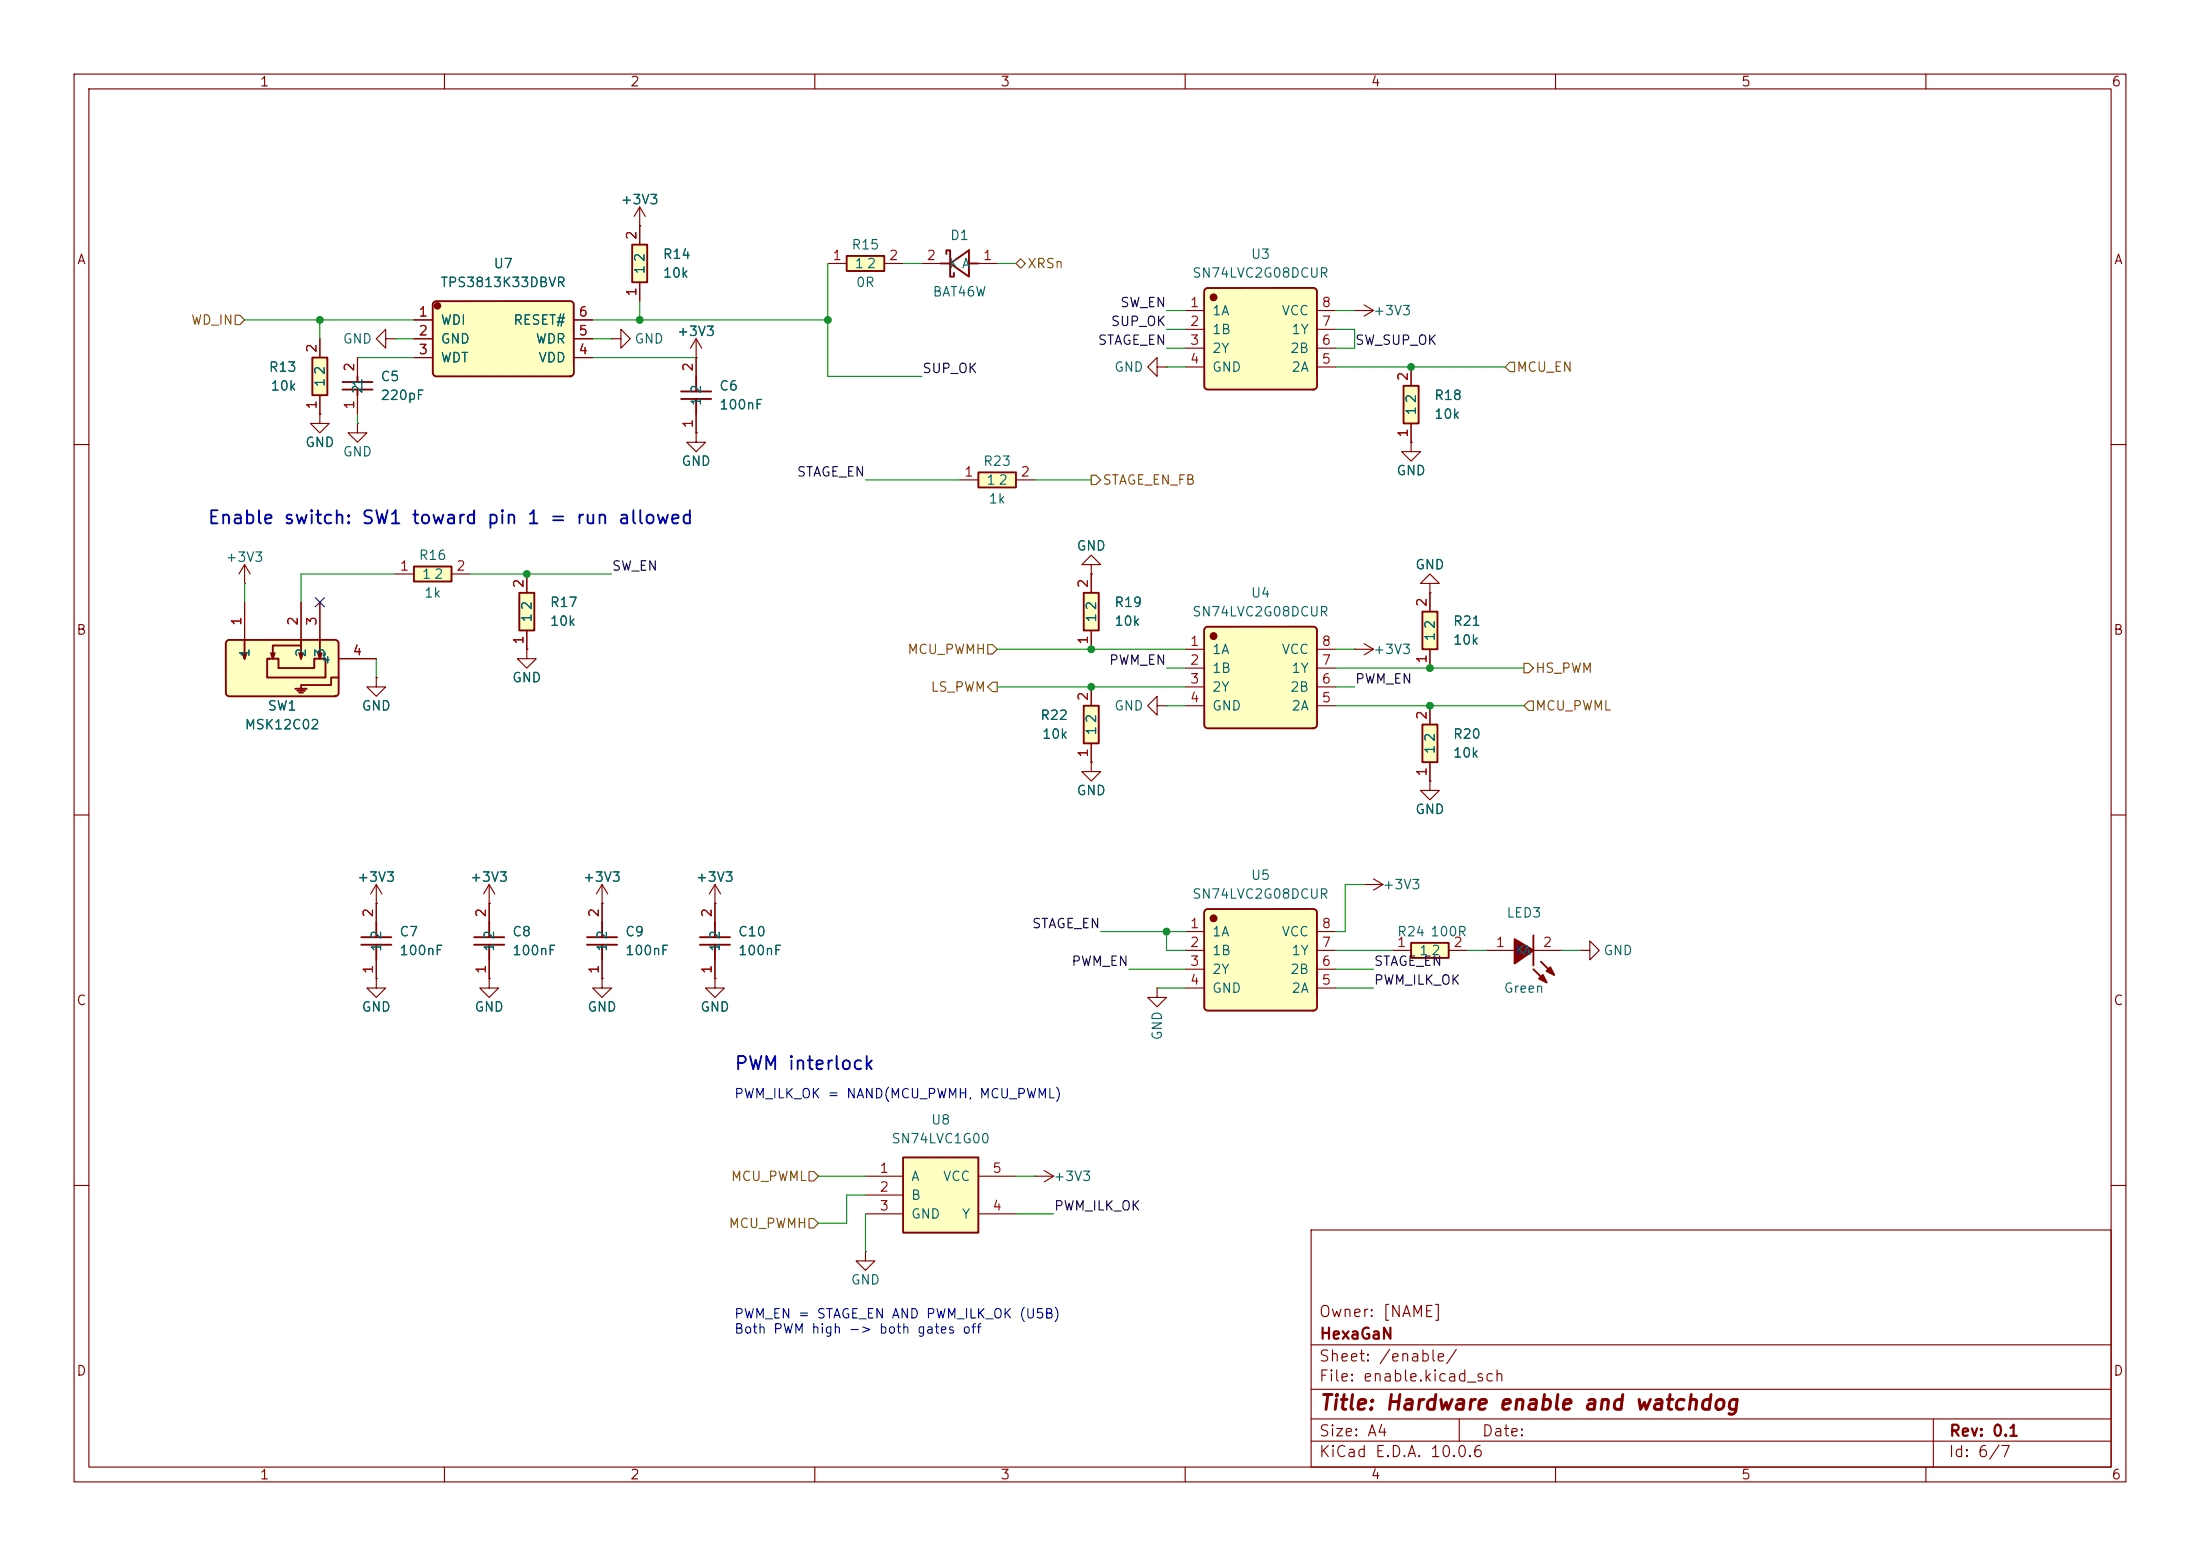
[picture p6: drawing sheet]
<svg xmlns="http://www.w3.org/2000/svg" width="297mm" height="210mm" viewBox="0 0 297 210" stroke-linecap="round" stroke-linejoin="round" font-family="sans-serif">
<g fill="none" stroke="#840000" stroke-width=".15">
<path d="M10 10h277v190h-277zM12 12h273v186h-273zM60 10v2M110 10v2M160 10v2M210 10v2M260 10v2M10 60h2M285 60h2M10 110h2M285 110h2M139.7 158.8h.1"/>
<path d="M139.7 158.8h2.5M141 158l1.2 .8M142.2 158.8l-1.2 .7M10 160h2M177 166h108v32h-108zM285 160h2M60 198v2M110 198v2M160 198v2M177 194.5h108M177 191.5h108M177 187.5h108"/>
<path d="M177 181.5h108M197 191.5v3M210 198v2M260 198v2M261 191.5v6.5"/>
</g>
<path d="M192 82.6h2.1v5h-2.1z" fill="#ffffc2"/>
<path d="M192 82.6h2.1v5h-2.1z" fill="none" stroke="#840000" stroke-width=".25"/>
<path d="M71.1 87.6v1.3h1.3l-1.3 1.3-1.3-1.3h1.3M71.1 87.6h.1M193 80v2.6M193 87.6v2.6M184.1 119.4h.1M184.1 119.4h2.6M185.4 118.6l1.3 .8M186.7 119.4l-1.3 .7" fill="none" stroke="#840000" stroke-width=".15"/>
<path d="M70.1 80h2v5.1h-2z" fill="#ffffc2"/>
<path d="M70.1 80h2v5.1h-2z" fill="none" stroke="#840000" stroke-width=".25"/>
<path d="M71.1 77.5v2.5M71.1 85.1v2.5" fill="none" stroke="#840000" stroke-width=".15"/>
<path d="M55.9 76.5h5.1v2h-5.1z" fill="#ffffc2"/>
<path d="M55.9 76.5h5.1v2h-5.1zM64 127.5h4.1M64 126.5h4.1M66 124.5v2M66 127.5v2M79.2 127.5h4.1M79.2 126.5h4.1M81.3 124.5v2M81.3 127.5v2" fill="none" stroke="#840000" stroke-width=".25"/>
<path d="M53.3 77.5h2.6M61 77.5h2.5M193 78.7h1.3l-1.3-1.2-1.2 1.2h1.2v1.3M193 80h.1M81.3 119.4l-.8 1.3M81.3 119.4l.7 1.3M81.3 119.4v5.1M66 121.9v2.6M66 129.5v2.6M81.3 121.9h.1M81.3 129.5v2.6" fill="none" stroke="#840000" stroke-width=".15"/>
<path d="M114.3 34.5h5.1v2.1h-5.1z" fill="#ffffc2"/>
<path d="M114.3 34.5h5.1v2.1h-5.1zM127 35.6h1.3M127.8 34.3v-.5h.5v3.5h.5v-.5M128.3 35.6l2.5-1.8v3.5zM130.8 35.6h1.3" fill="none" stroke="#840000" stroke-width=".25"/>
<path d="M86.4 30.5h.1M86.4 27.9l-.8 1.3M86.4 27.9l.7 1.3M86.4 27.9v2.6M111.8 35.6h2.5M119.4 35.6h2.5M124.5 35.6h2.5M132.1 35.6h2.5M43.2 55.9v1.3h1.2l-1.2 1.2-1.3-1.2h1.3M43.2 55.9h.1M81.3 132.1v1.3h1.2l-1.2 1.2-1.3-1.2h1.3M81.3 132.1h.1" fill="none" stroke="#840000" stroke-width=".15"/>
<path d="M85.3 33h2.1v5.1h-2.1z" fill="#ffffc2"/>
<path d="M85.3 33h2.1v5.1h-2.1z" fill="none" stroke="#840000" stroke-width=".25"/>
<path d="M86.4 30.5v2.5M86.4 38.1v2.5M82.5 45.7h1.3v-1.2l1.3 1.2-1.3 1.3v-1.3M82.5 45.7h.1" fill="none" stroke="#840000" stroke-width=".15"/>
<path d="M58.6 40.8l.2-.2 18.4 .1 .3 .3v9.3a.51 .51 0 0 1-.5 .5h-18.1l-.3-.1-.2-.3v-9.3z" fill="#ffffc2"/>
<circle cx="59.1" cy="41.3" r=".38" fill="#840000" stroke="#840000" stroke-width=".25"/>
<path d="M46.2 52.6h4.1M46.2 51.6h4.1M48.3 50.8v.8M48.3 52.6v.7M58.6 40.8l.2-.2 18.4 .1 .3 .3v9.3a.51 .51 0 0 1-.5 .5h-18.1l-.3-.1-.2-.3v-9.3z" fill="none" stroke="#840000" stroke-width=".25"/>
<g fill="none" stroke="#840000" stroke-width=".15">
<path d="M48.3 48.3v2.5M48.3 53.3v2.6M55.9 43.2h2.5M55.9 45.7h2.5M55.9 48.3h2.5M77.5 43.2h2.5M77.5 45.7h2.5M77.5 48.3h2.5M156.2 49.5v-1.2l-1.3 1.2 1.3 1.3v-1.3h1.3M157.5 49.5h.1M190.5 59.7v1.3h1.3l-1.3 1.2-1.3-1.2h1.3M190.5 59.7h.1"/>
<path d="M50.8 91.4v1.3h1.3l-1.3 1.3-1.3-1.3h1.3M50.8 91.4h.1"/>
</g>
<path d="M146.3 80h2v5.1h-2z" fill="#ffffc2"/>
<path d="M91.9 53.8h4.1M91.9 52.8h4.1M94 50.8v2M94 53.8v2.1M146.3 80h2v5.1h-2zM48.8 127.5h4M48.8 126.5h4M50.8 124.5v2M50.8 127.5v2" fill="none" stroke="#840000" stroke-width=".25"/>
<g fill="none" stroke="#840000" stroke-width=".15">
<path d="M48.3 57.2v1.2h1.2l-1.2 1.3-1.3-1.3h1.3M48.3 57.2h.1M52.1 45.7v-1.2l-1.3 1.2 1.3 1.3v-1.3h1.2M53.3 45.7h.1M94 58.4v1.3h1.2l-1.2 1.3-1.3-1.3h1.3M94 58.4h.1M94 48.3h.1M94 45.7v5.1M94 55.9v2.5M94 45.7l-.8 1.3M94 45.7l.7 1.3M147.3 77.5v2.5"/>
<path d="M147.3 85.1v2.5M50.8 119.4v5.1M50.8 119.4l-.8 1.3M50.8 119.4l.8 1.3M50.8 121.9h.1M50.8 132.1v1.3h1.3l-1.3 1.2-1.3-1.2h1.3M50.8 132.1h.1M50.8 129.5v2.6"/>
</g>
<path d="M162.7 84.7l.3-.1h14.3l.4 .1 .1 .3v12.8a.51 .51 0 0 1-.5 .5h-14.2l-.4-.2-.1-.2v-12.8z" fill="#ffffc2"/>
<circle cx="163.8" cy="85.9" r=".38" fill="#840000" stroke="#840000" stroke-width=".25"/>
<path d="M162.7 84.7l.3-.1h14.3l.4 .1 .1 .3v12.8a.51 .51 0 0 1-.5 .5h-14.2l-.4-.2-.1-.2v-12.8z" fill="none" stroke="#840000" stroke-width=".25"/>
<g fill="none" stroke="#840000" stroke-width=".15">
<path d="M160 87.6h2.6M160 90.2h2.6M160 92.7h2.6M160 95.3h2.6M177.8 87.6h2.5M177.8 90.2h2.5M177.8 92.7h2.5M177.8 95.3h2.5M182.9 87.6h.1M182.9 87.6h2.5M184.1 86.9l1.3 .7M185.4 87.6l-1.3 .8"/>
<path d="M66 119.4l-.7 1.3M66 119.4l.8 1.3M66 119.4v2.5M66 121.9h.1M66 132.1v1.3h1.3l-1.3 1.2-1.2-1.2h1.2M66 132.1h.1"/>
</g>
<path d="M42.2 48.3h2v5h-2z" fill="#ffffc2"/>
<path d="M42.2 48.3h2v5h-2z" fill="none" stroke="#840000" stroke-width=".25"/>
<path d="M43.2 45.7v2.6M43.2 53.3v2.6" fill="none" stroke="#840000" stroke-width=".15"/>
<path d="M189.5 52.1h2v5.1h-2z" fill="#ffffc2"/>
<path d="M189.5 52.1h2v5.1h-2z" fill="none" stroke="#840000" stroke-width=".25"/>
<path d="M190.5 49.5v2.6M190.5 57.2v2.5M193 105.4v1.3h1.3l-1.3 1.3-1.2-1.3h1.2M193 105.4h.1" fill="none" stroke="#840000" stroke-width=".15"/>
<path d="M30.6 86.5l.3-.1h14.5l.3 .4v6.7a.51 .51 0 0 1-.5 .5l-14.4-.1-.3-.3v-6.7z" fill="#ffffc2"/>
<g fill="none" stroke="#840000" stroke-width=".25">
<path d="M30.6 86.5l.3-.1h14.5l.3 .4v6.7a.51 .51 0 0 1-.5 .5l-14.4-.1-.3-.3v-6.7zM32.8 88.1l.2 .8M33 86.4v2.5M33.3 88.1l-.3 .8M36.1 88.9h1.5v1.3h4.8v-1.3h1.5v2.5h-7.8zM36.6 88.1l.2 .8M39.9 93h1.5M40.1 93.2h1M40.4 93.5h.5M40.4 88.1l.2 .8M40.6 87.1h-3.8v1.8l.3-.8M40.6 86.4v2.5"/>
<path d="M40.9 88.1l-.3 .8M42.9 88.1l.3 .8M43.2 86.4v2.5l.2-.8M45.7 91.4h-1v1.1h-4.1v.5"/>
</g>
<g fill="none" stroke="#840000" stroke-width=".15">
<path d="M33 78.7h.1M33 76.2v2.5M33 76.2l-.7 1.3M33 76.2l.8 1.3M33 81.3v5.1M40.6 81.3v5.1M43.2 81.3v5.1M45.7 88.9h5.1M156.2 95.3v-1.3l-1.3 1.3 1.3 1.2v-1.2h1.3M157.5 95.3h.1M147.3 102.9v1.2h1.3l-1.3 1.3-1.3-1.3h1.3M147.3 102.9h.1"/>
<path d="M156.2 133.4v1.2h1.3l-1.3 1.3-1.3-1.3h1.3M156.2 133.4h.1"/>
</g>
<path d="M146.3 95.3h2v5h-2z" fill="#ffffc2"/>
<path d="M146.3 95.3h2v5h-2z" fill="none" stroke="#840000" stroke-width=".25"/>
<path d="M182.9 41.9h.1M182.9 41.9h2.5M184.1 41.1l1.3 .8M185.4 41.9l-1.3 .8M147.3 92.7v2.6M147.3 100.3v2.6" fill="none" stroke="#840000" stroke-width=".15"/>
<path d="M162.7 39l.3-.1h14.3l.4 .1 .1 .3v12.8a.51 .51 0 0 1-.5 .5h-14.2l-.4-.2-.1-.2v-12.8z" fill="#ffffc2"/>
<circle cx="163.8" cy="40.1" r=".38" fill="#840000" stroke="#840000" stroke-width=".25"/>
<path d="M162.7 39l.3-.1h14.3l.4 .1 .1 .3v12.8a.51 .51 0 0 1-.5 .5h-14.2l-.4-.2-.1-.2v-12.8z" fill="none" stroke="#840000" stroke-width=".25"/>
<path d="M160 41.9h2.6M160 44.5h2.6M160 47h2.6M160 49.5h2.6M177.8 41.9h2.5M177.8 44.5h2.5M177.8 47h2.5M177.8 49.5h2.5" fill="none" stroke="#840000" stroke-width=".15"/>
<path d="M192 97.8h2.1v5.1h-2.1z" fill="#ffffc2"/>
<path d="M192 97.8h2.1v5.1h-2.1z" fill="none" stroke="#840000" stroke-width=".25"/>
<path d="M193 95.3v2.5M193 102.9v2.5" fill="none" stroke="#840000" stroke-width=".15"/>
<path d="M121.9 156.2h10.2v10.2h-10.2z" fill="#ffffc2"/>
<path d="M121.9 156.2h10.2v10.2h-10.2z" fill="none" stroke="#840000" stroke-width=".25"/>
<path d="M116.8 158.8h5.1M132.1 158.8h5.1M116.8 168.9v1.3h1.3l-1.3 1.3-1.2-1.3h1.2M116.8 168.9h.1M116.8 161.3h5.1M116.8 163.8h5.1M132.1 163.8h5.1" fill="none" stroke="#840000" stroke-width=".15"/>
<path d="M132.1 63.8h5.1v2h-5.1z" fill="#ffffc2"/>
<path d="M132.1 63.8h5.1v2h-5.1zM94.5 127.5h4.1M94.5 126.5h4.1M96.5 124.5v2M96.5 127.5v2" fill="none" stroke="#840000" stroke-width=".25"/>
<path d="M129.5 64.8h2.6M137.2 64.8h2.5M96.5 119.4v5.1M96.5 119.4l-.7 1.3M96.5 119.4l.8 1.3M96.5 132.1v1.3h1.3l-1.3 1.2-1.3-1.2h1.3M96.5 132.1h.1M96.5 121.9h.1M96.5 129.5v2.6" fill="none" stroke="#840000" stroke-width=".15"/>
<path d="M162.7 122.8l.3-.1h14.3l.4 .1 .1 .3v12.8a.51 .51 0 0 1-.5 .5h-14.2l-.4-.2-.1-.2v-12.8z" fill="#ffffc2"/>
<g fill="#840000" stroke="#840000" stroke-width=".25">
<path d="M209.3 130.6l.5 1-1-.5z"/>
<path d="M207.8 132.1l.5-.5 .5 1z"/>
<path d="M204.5 126.7l2.5 1.6-2.5 1.7z"/>
<circle cx="163.8" cy="124" r=".38"/>
</g>
<path d="M162.7 122.8l.3-.1h14.3l.4 .1 .1 .3v12.8a.51 .51 0 0 1-.5 .5h-14.2l-.4-.2-.1-.2v-12.8zM207 130.8l1.8 1.8M207 126.2v4.1M208 129.8l1.8 1.8" fill="none" stroke="#840000" stroke-width=".25"/>
<g fill="none" stroke="#840000" stroke-width=".15">
<path d="M147.3 76.2h1.3l-1.3-1.3-1.3 1.3h1.3v1.3M147.3 77.5h.1M160 125.7h2.6M160 128.3h2.6M160 130.8h2.6M160 133.4h2.6M177.8 125.7h2.5M177.8 128.3h2.5M177.8 130.8h2.5M177.8 133.4h2.5M200.7 128.3h3.8M207 128.3h3.8"/>
<path d="M213.4 128.3h1.2v-1.3l1.3 1.3-1.3 1.2v-1.2M213.4 128.3h.1"/>
</g>
<path d="M190.5 127.3h5.1v2h-5.1z" fill="#ffffc2"/>
<path d="M190.5 127.3h5.1v2h-5.1z" fill="none" stroke="#840000" stroke-width=".25"/>
<g fill="none" stroke="#840000" stroke-width=".15">
<path d="M86.4 30.5h.1M86.4 30.5v2.5M86.4 38.1v2.5M43.2 55.9h.1M43.2 45.7v2.6M43.2 53.3v2.6M48.3 48.3v2.5M48.3 53.3v2.6M55.9 43.2h2.5M55.9 45.7h2.5M55.9 48.3h2.5M77.5 43.2h2.5"/>
<path d="M77.5 45.7h2.5M77.5 48.3h2.5M94 58.4h.1M94 48.3h.1M94 48.3v2.5M94 55.9v2.5M190.5 59.7h.1M190.5 49.5v2.6M190.5 57.2v2.5M71.1 77.5v2.5M147.3 77.5h.1M147.3 77.5v2.5"/>
<path d="M33 81.3v5.1M40.6 81.3v5.1M43.2 81.3v5.1M45.7 88.9h5.1M50.8 91.4h.1M71.1 87.6h.1M71.1 85.1v2.5M147.3 85.1v2.5M147.3 92.7v2.6M193 80h.1M193 80v2.6M193 87.6v2.6"/>
<path d="M193 95.3v2.5M147.3 102.9h.1M147.3 100.3v2.6M193 105.4h.1M193 102.9v2.5M50.8 132.1h.1M50.8 121.9h.1M50.8 121.9v2.6M50.8 129.5v2.6M66 132.1h.1M66 121.9h.1M66 121.9v2.6"/>
<path d="M66 129.5v2.6M81.3 132.1h.1M81.3 121.9h.1M81.3 121.9v2.6M81.3 129.5v2.6M96.5 132.1h.1M96.5 121.9h.1M96.5 121.9v2.6M96.5 129.5v2.6M188 128.3h2.5M195.6 128.3h2.5"/>
</g>
<path d="M137.2 35.6l.6-.7 .6 .7-.6 .6zM31.7 42.5h.7l.6 .7-.6 .6h-.7zM203.8 48.9h.7v1.3h-.7l-.6-.7zM147.3 64.1h.7l.6 .7-.6 .6h-.7zM133.3 87h.7l.6 .6-.6 .7h-.7zM134 92.1h.6v1.2h-.6l-.7-.6zM205.7 89.5h.7l.6 .7-.6 .6h-.7zM206.4 94.6h.6v1.3h-.6l-.7-.6zM109.2 158.1h.7l.6 .7-.6 .6h-.7zM109.2 164.5h.7l.6 .6-.6 .6h-.7z" fill="none" stroke="#725600" stroke-width=".15"/>
<g fill="none" stroke="#009600" stroke-width=".15">
<path d="M111.8 35.6v15.2h12.7M121.9 35.6h2.6M134.6 35.6h2.6M33 43.2h22.9M43.2 43.2v2.5M48.3 48.3h7.6M48.3 55.9v1.3M53.3 45.7h2.6M80 45.7h2.5M80 48.3h14M80 43.2h31.8M86.4 40.6v2.6"/>
<path d="M157.5 47h2.5M157.5 44.5h2.5M157.5 41.9h2.5M157.5 49.5h2.5M180.3 44.5h2.6v2.5h-2.6M180.3 41.9h2.6M180.3 49.5h22.9M33 78.7v2.6M53.3 77.5h-12.7v3.8M63.5 77.5h19M116.8 64.8h12.7M139.7 64.8h7.6"/>
<path d="M50.8 88.9v2.5M134.6 87.6h25.4M134.6 92.7h25.4M157.5 95.3h2.5M157.5 90.2h2.5M180.3 95.3h25.4M180.3 90.2h25.4M180.3 87.6h2.6M180.3 92.7h2.6M184.1 119.4h-2.5v6.3h-1.3M148.6 125.7h11.4M152.4 130.8h7.6"/>
<path d="M156.2 133.4h3.8M157.5 125.7v2.6h2.5M180.3 133.4h5.1M180.3 130.8h5.1M180.3 128.3h7.7M198.1 128.3h2.6M210.8 128.3h2.6M110.5 158.8h6.3M137.2 158.8h2.5M116.8 163.8v5.1M116.8 161.3h-2.5v3.8h-3.8M137.2 163.8h5"/>
</g>
<path d="M42.6 80.7l1.2 1.2M43.8 80.7l-1.2 1.2" fill="none" stroke="#000084" stroke-width=".15"/>
<g fill="#009600" stroke="#009600" stroke-width=".14">
<circle cx="86.4" cy="43.2" r=".46"/>
<circle cx="111.8" cy="43.2" r=".46"/>
<circle cx="157.5" cy="125.7" r=".46"/>
<circle cx="193" cy="90.2" r=".46"/>
<circle cx="147.3" cy="87.6" r=".46"/>
<circle cx="193" cy="95.3" r=".46"/>
<circle cx="190.5" cy="49.5" r=".46"/>
<circle cx="147.3" cy="92.7" r=".46"/>
<circle cx="71.1" cy="77.5" r=".46"/>
<circle cx="43.2" cy="43.2" r=".46"/>
</g>
<text font-size="2" fill="#840000" x="178" y="190.8">Title: Hardware enable and watchdog</text>
<g font-size="1.8" fill="#0000c2">
<text x="27.9" y="71.2">Enable switch: SW1 toward pin 1 = run allowed</text>
<text x="99" y="144.8">PWM interlock</text>
</g>
<g font-size="1.5" fill="#840000">
<text x="178" y="178.1">Owner: [NAME]</text>
<text x="178" y="184.1">Sheet: /enable/</text>
<text x="178" y="181.1">HexaGaN</text>
<text x="178" y="186.8">File: enable.kicad_sch</text>
<text x="178" y="197">KiCad E.D.A. 10.0.6</text>
<text x="178" y="194.2">Size: A4</text>
<text x="200" y="194.2">Date:</text>
<text x="263" y="197">Id: 6/7</text>
<text x="263" y="194.2">Rev: 0.1</text>
</g>
<g font-size="1.3" fill="#840000">
<text x="35" y="12">1</text>
<text x="85" y="12">2</text>
<text x="135" y="12">3</text>
<text x="185" y="12">4</text>
<text x="235" y="12">5</text>
<text x="285" y="12">6</text>
<text x="10.3" y="36">A</text>
<text x="285.3" y="36">A</text>
<text x="10.2" y="86">B</text>
<text x="285.2" y="86">B</text>
<text x="10.2" y="136">C</text>
<text x="285.2" y="136">C</text>
<text x="10.2" y="186">D</text>
<text x="285.2" y="186">D</text>
<text x="35" y="200">1</text>
<text x="85" y="200">2</text>
<text x="135" y="200">3</text>
<text x="185" y="200">4</text>
<text x="235" y="200">5</text>
<text x="285" y="200">6</text>
</g>
<g font-size="1.3" fill="#006464">
<text x="83.7" y="27.9">+3V3</text>
<text x="87.3" y="35.5" transform="rotate(-90 87.3 35.5)">2</text>
<text x="89.4" y="35.3">R14</text>
<text x="114.9" y="34">R15</text>
<text x="128.2" y="32.7">D1</text>
<text x="168.8" y="35.3">U3</text>
<text x="59.4" y="39.1">TPS3813K33DBVR</text>
<text x="66.5" y="36.5">U7</text>
<text x="87.3" y="37.1" transform="rotate(-90 87.3 37.1)">1</text>
<text x="89.4" y="37.8">10k</text>
<text x="115.3" y="36.5">1</text>
<text x="115.5" y="39.1">0R</text>
<text x="116.9" y="36.5">2</text>
<text x="125.8" y="40.3">BAT46W</text>
<text x="128" y="36.5">K A</text>
<text x="160.9" y="37.8">SN74LVC2G08DCUR</text>
<text x="46.2" y="46.7">GND</text>
<text x="59.4" y="44.1">WDI</text>
<text x="59.4" y="46.7">GND</text>
<text x="69.2" y="44.1">RESET#</text>
<text x="72.2" y="46.7">WDR</text>
<text x="85.6" y="46.7">GND</text>
<text x="91.3" y="45.7">+3V3</text>
<text x="163.5" y="42.9">1A</text>
<text x="163.5" y="45.4">1B</text>
<text x="163.5" y="48">2Y</text>
<text x="172.9" y="42.9">VCC</text>
<text x="174.1" y="48">2B</text>
<text x="174.3" y="45.4">1Y</text>
<text x="185.3" y="42.9">+3V3</text>
<text x="36.2" y="50.5">R13</text>
<text x="36.4" y="53">10k</text>
<text x="44.1" y="52.4" transform="rotate(-90 44.1 52.4)">1</text>
<text x="44.1" y="50.7" transform="rotate(-90 44.1 50.7)">2</text>
<text x="49.2" y="53.3" transform="rotate(-90 49.2 53.3)">21</text>
<text x="51.3" y="51.8">C5</text>
<text x="59.4" y="49.2">WDT</text>
<text x="72.6" y="49.2">VDD</text>
<text x="94.9" y="53.3" transform="rotate(-90 94.9 53.3)">2</text>
<text x="97" y="53">C6</text>
<text x="150.3" y="50.5">GND</text>
<text x="163.5" y="50.5">GND</text>
<text x="174.3" y="50.5">2A</text>
<text x="51.3" y="54.3">220pF</text>
<text x="94.9" y="54.9" transform="rotate(-90 94.9 54.9)">1</text>
<text x="97" y="55.6">100nF</text>
<text x="191.5" y="56.2" transform="rotate(-90 191.5 56.2)">1</text>
<text x="191.5" y="54.5" transform="rotate(-90 191.5 54.5)">2</text>
<text x="193.5" y="54.3">R18</text>
<text x="193.5" y="56.8">10k</text>
<text x="41.1" y="60.7">GND</text>
<text x="46.2" y="61.9">GND</text>
<text x="91.9" y="63.2">GND</text>
<text x="132.6" y="63.2">R23</text>
<text x="133.1" y="65.7">1</text>
<text x="134.7" y="65.7">2</text>
<text x="188.4" y="64.5">GND</text>
<text x="133.4" y="68.3">1k</text>
<text x="30.4" y="76.1">+3V3</text>
<text x="56.4" y="75.9">R16</text>
<text x="145.3" y="74.6">GND</text>
<text x="191" y="77.2">GND</text>
<text x="56.9" y="78.4">1</text>
<text x="57.2" y="81">1k</text>
<text x="58.5" y="78.4">2</text>
<text x="72.1" y="82.5" transform="rotate(-90 72.1 82.5)">2</text>
<text x="74.2" y="82.2">R17</text>
<text x="148.3" y="82.5" transform="rotate(-90 148.3 82.5)">2</text>
<text x="150.4" y="82.2">R19</text>
<text x="160.9" y="83.5">SN74LVC2G08DCUR</text>
<text x="168.8" y="81">U4</text>
<text x="34" y="88.8" transform="rotate(-90 34 88.8)">1</text>
<text x="41.6" y="88.8" transform="rotate(-90 41.6 88.8)">2</text>
<text x="43.3" y="89.9">4</text>
<text x="44.1" y="88.8" transform="rotate(-90 44.1 88.8)">3</text>
<text x="72.1" y="84.1" transform="rotate(-90 72.1 84.1)">1</text>
<text x="74.2" y="84.8">10k</text>
<text x="148.3" y="84.1" transform="rotate(-90 148.3 84.1)">1</text>
<text x="150.4" y="84.8">10k</text>
<text x="163.5" y="88.6">1A</text>
<text x="172.9" y="88.6">VCC</text>
<text x="185.3" y="88.6">+3V3</text>
<text x="194" y="86.6" transform="rotate(-90 194 86.6)">1</text>
<text x="194" y="85" transform="rotate(-90 194 85)">2</text>
<text x="196.1" y="84.8">R21</text>
<text x="196.1" y="87.3">10k</text>
<text x="69.1" y="92.4">GND</text>
<text x="163.5" y="91.1">1B</text>
<text x="163.5" y="93.7">2Y</text>
<text x="174.1" y="93.7">2B</text>
<text x="174.3" y="91.1">1Y</text>
<text x="33" y="98.8">MSK12C02</text>
<text x="36" y="96.2">SW1</text>
<text x="48.7" y="96.2">GND</text>
<text x="140.3" y="97.5">R22</text>
<text x="140.6" y="100">10k</text>
<text x="148.3" y="99.3" transform="rotate(-90 148.3 99.3)">1</text>
<text x="148.3" y="97.7" transform="rotate(-90 148.3 97.7)">2</text>
<text x="150.3" y="96.2">GND</text>
<text x="163.5" y="96.2">GND</text>
<text x="174.3" y="96.2">2A</text>
<text x="194" y="101.9" transform="rotate(-90 194 101.9)">1</text>
<text x="194" y="100.2" transform="rotate(-90 194 100.2)">2</text>
<text x="196.1" y="100">R20</text>
<text x="145.3" y="107.6">GND</text>
<text x="196.1" y="102.6">10k</text>
<text x="191" y="110.2">GND</text>
<text x="48.1" y="119.3">+3V3</text>
<text x="63.4" y="119.3">+3V3</text>
<text x="78.6" y="119.3">+3V3</text>
<text x="93.9" y="119.3">+3V3</text>
<text x="168.8" y="119.1">U5</text>
<text x="160.9" y="121.6">SN74LVC2G08DCUR</text>
<text x="186.6" y="120.3">+3V3</text>
<text x="203.3" y="124.2">LED3</text>
<text x="51.8" y="128.6" transform="rotate(-90 51.8 128.6)">1</text>
<text x="51.8" y="126.9" transform="rotate(-90 51.8 126.9)">2</text>
<text x="53.8" y="126.7">C7</text>
<text x="53.8" y="129.2">100nF</text>
<text x="67" y="128.6" transform="rotate(-90 67 128.6)">1</text>
<text x="67" y="126.9" transform="rotate(-90 67 126.9)">2</text>
<text x="69.1" y="126.7">C8</text>
<text x="69.1" y="129.2">100nF</text>
<text x="82.2" y="128.6" transform="rotate(-90 82.2 128.6)">1</text>
<text x="82.2" y="126.9" transform="rotate(-90 82.2 126.9)">2</text>
<text x="84.3" y="126.7">C9</text>
<text x="84.3" y="129.2">100nF</text>
<text x="97.5" y="128.6" transform="rotate(-90 97.5 128.6)">1</text>
<text x="97.5" y="126.9" transform="rotate(-90 97.5 126.9)">2</text>
<text x="99.6" y="126.7">C10</text>
<text x="99.6" y="129.2">100nF</text>
<text x="163.5" y="126.7">1A</text>
<text x="163.5" y="129.2">1B</text>
<text x="163.5" y="131.8">2Y</text>
<text x="172.9" y="126.7">VCC</text>
<text x="174.1" y="131.8">2B</text>
<text x="174.3" y="129.2">1Y</text>
<text x="188.5" y="126.7">R24</text>
<text x="191.5" y="129.2">1</text>
<text x="193" y="126.7">100R</text>
<text x="193.1" y="129.2">2</text>
<text x="204.5" y="129.2">KA</text>
<text x="216.4" y="129.2">GND</text>
<text x="48.7" y="136.9">GND</text>
<text x="64" y="136.9">GND</text>
<text x="79.2" y="136.9">GND</text>
<text x="94.5" y="136.9">GND</text>
<text x="163.5" y="134.3">GND</text>
<text x="174.3" y="134.3">2A</text>
<text x="202.9" y="134.3">Green</text>
<text x="157.2" y="140.5" transform="rotate(-90 157.2 140.5)">GND</text>
<text x="120.3" y="154.6">SN74LVC1G00</text>
<text x="125.6" y="152.1">U8</text>
<text x="122.9" y="159.7">A</text>
<text x="127.2" y="159.7">VCC</text>
<text x="142.1" y="159.7">+3V3</text>
<text x="122.9" y="162.3">B</text>
<text x="122.9" y="164.8">GND</text>
<text x="129.7" y="164.8">Y</text>
<text x="114.8" y="173.7">GND</text>
</g>
<g font-size="1.3" fill="#a90000">
<text x="86.2" y="32.5" transform="rotate(-90 86.2 32.5)">2</text>
<text x="112.3" y="35.4">1</text>
<text x="119.9" y="35.4">2</text>
<text x="125" y="35.4">2</text>
<text x="132.6" y="35.4">1</text>
<text x="86.2" y="40.1" transform="rotate(-90 86.2 40.1)">1</text>
<text x="160.6" y="41.8">1</text>
<text x="178.3" y="41.8">8</text>
<text x="43" y="47.7" transform="rotate(-90 43 47.7)">2</text>
<text x="56.4" y="43">1</text>
<text x="56.4" y="45.6">2</text>
<text x="78" y="45.6">5</text>
<text x="78" y="43">6</text>
<text x="160.6" y="44.3">2</text>
<text x="160.6" y="46.9">3</text>
<text x="178.3" y="46.9">6</text>
<text x="178.3" y="44.3">7</text>
<text x="48.1" y="50.3" transform="rotate(-90 48.1 50.3)">2</text>
<text x="56.4" y="48.1">3</text>
<text x="78" y="48.1">4</text>
<text x="93.8" y="50.3" transform="rotate(-90 93.8 50.3)">2</text>
<text x="160.6" y="49.4">4</text>
<text x="178.3" y="49.4">5</text>
<text x="190.4" y="51.5" transform="rotate(-90 190.4 51.5)">2</text>
<text x="43" y="55.3" transform="rotate(-90 43 55.3)">1</text>
<text x="48.1" y="55.3" transform="rotate(-90 48.1 55.3)">1</text>
<text x="93.8" y="57.9" transform="rotate(-90 93.8 57.9)">1</text>
<text x="190.4" y="59.2" transform="rotate(-90 190.4 59.2)">1</text>
<text x="130.1" y="64.6">1</text>
<text x="137.7" y="64.6">2</text>
<text x="53.9" y="77.3">1</text>
<text x="61.5" y="77.3">2</text>
<text x="71" y="79.5" transform="rotate(-90 71 79.5)">2</text>
<text x="147.2" y="79.5" transform="rotate(-90 147.2 79.5)">2</text>
<text x="192.9" y="82" transform="rotate(-90 192.9 82)">2</text>
<text x="32.9" y="84.6" transform="rotate(-90 32.9 84.6)">1</text>
<text x="40.5" y="84.6" transform="rotate(-90 40.5 84.6)">2</text>
<text x="43" y="84.6" transform="rotate(-90 43 84.6)">3</text>
<text x="47.5" y="88.8">4</text>
<text x="71" y="87.1" transform="rotate(-90 71 87.1)">1</text>
<text x="147.2" y="87.1" transform="rotate(-90 147.2 87.1)">1</text>
<text x="160.6" y="87.5">1</text>
<text x="178.3" y="87.5">8</text>
<text x="192.9" y="89.6" transform="rotate(-90 192.9 89.6)">1</text>
<text x="147.2" y="94.7" transform="rotate(-90 147.2 94.7)">2</text>
<text x="160.6" y="90">2</text>
<text x="160.6" y="92.6">3</text>
<text x="160.6" y="95.1">4</text>
<text x="178.3" y="95.1">5</text>
<text x="178.3" y="92.6">6</text>
<text x="178.3" y="90">7</text>
<text x="192.9" y="97.3" transform="rotate(-90 192.9 97.3)">2</text>
<text x="147.2" y="102.3" transform="rotate(-90 147.2 102.3)">1</text>
<text x="192.9" y="104.9" transform="rotate(-90 192.9 104.9)">1</text>
<text x="50.7" y="123.9" transform="rotate(-90 50.7 123.9)">2</text>
<text x="65.9" y="123.9" transform="rotate(-90 65.9 123.9)">2</text>
<text x="81.1" y="123.9" transform="rotate(-90 81.1 123.9)">2</text>
<text x="96.4" y="123.9" transform="rotate(-90 96.4 123.9)">2</text>
<text x="160.6" y="125.6">1</text>
<text x="178.3" y="125.6">8</text>
<text x="50.7" y="131.5" transform="rotate(-90 50.7 131.5)">1</text>
<text x="65.9" y="131.5" transform="rotate(-90 65.9 131.5)">1</text>
<text x="81.1" y="131.5" transform="rotate(-90 81.1 131.5)">1</text>
<text x="96.4" y="131.5" transform="rotate(-90 96.4 131.5)">1</text>
<text x="160.6" y="128.1">2</text>
<text x="160.6" y="130.7">3</text>
<text x="178.3" y="130.7">6</text>
<text x="178.3" y="128.1">7</text>
<text x="188.5" y="128.1">1</text>
<text x="196.1" y="128.1">2</text>
<text x="201.8" y="128.1">1</text>
<text x="208.2" y="128.1">2</text>
<text x="160.6" y="133.2">4</text>
<text x="178.3" y="133.2">5</text>
<text x="118.6" y="158.6">1</text>
<text x="118.6" y="161.2">2</text>
<text x="133.9" y="158.6">5</text>
<text x="118.6" y="163.7">3</text>
<text x="133.9" y="163.7">4</text>
</g>
<g font-size="1.3" fill="#725600">
<text x="138.6" y="36.5">XRSn</text>
<text x="25.7" y="44.1">WD_IN</text>
<text x="204.6" y="50.5">MCU_EN</text>
<text x="148.8" y="65.7">STAGE_EN_FB</text>
<text x="122.4" y="88.6">MCU_PWMH</text>
<text x="125.6" y="93.7">LS_PWM</text>
<text x="207.2" y="91.1">HS_PWM</text>
<text x="207.2" y="96.2">MCU_PWML</text>
<text x="98.6" y="159.7">MCU_PWML</text>
<text x="98.3" y="166.1">MCU_PWMH</text>
</g>
<g font-size="1.3" fill="#0f0f0f">
<text x="151.1" y="41.8">SW_EN</text>
<text x="148.1" y="46.9">STAGE_EN</text>
<text x="149.9" y="44.3">SUP_OK</text>
<text x="182.9" y="46.9">SW_SUP_OK</text>
<text x="124.4" y="50.7">SUP_OK</text>
<text x="107.5" y="64.6">STAGE_EN</text>
<text x="82.5" y="77.3">SW_EN</text>
<text x="149.6" y="90">PWM_EN</text>
<text x="182.9" y="92.6">PWM_EN</text>
<text x="139.2" y="125.6">STAGE_EN</text>
<text x="144.6" y="130.7">PWM_EN</text>
<text x="185.4" y="130.7">STAGE_EN</text>
<text x="185.4" y="133.2">PWM_ILK_OK</text>
<text x="142.2" y="163.7">PWM_ILK_OK</text>
</g>
<g font-size="1.3" fill="#0000c2">
<text x="99" y="148.6">PWM_ILK_OK = NAND(MCU_PWMH, MCU_PWML)</text>
<text x="99" y="178.3">PWM_EN = STAGE_EN AND PWM_ILK_OK (U5B)</text>
<text x="99" y="180.3">Both PWM high -&gt; both gates off</text>
</g>
</svg>
